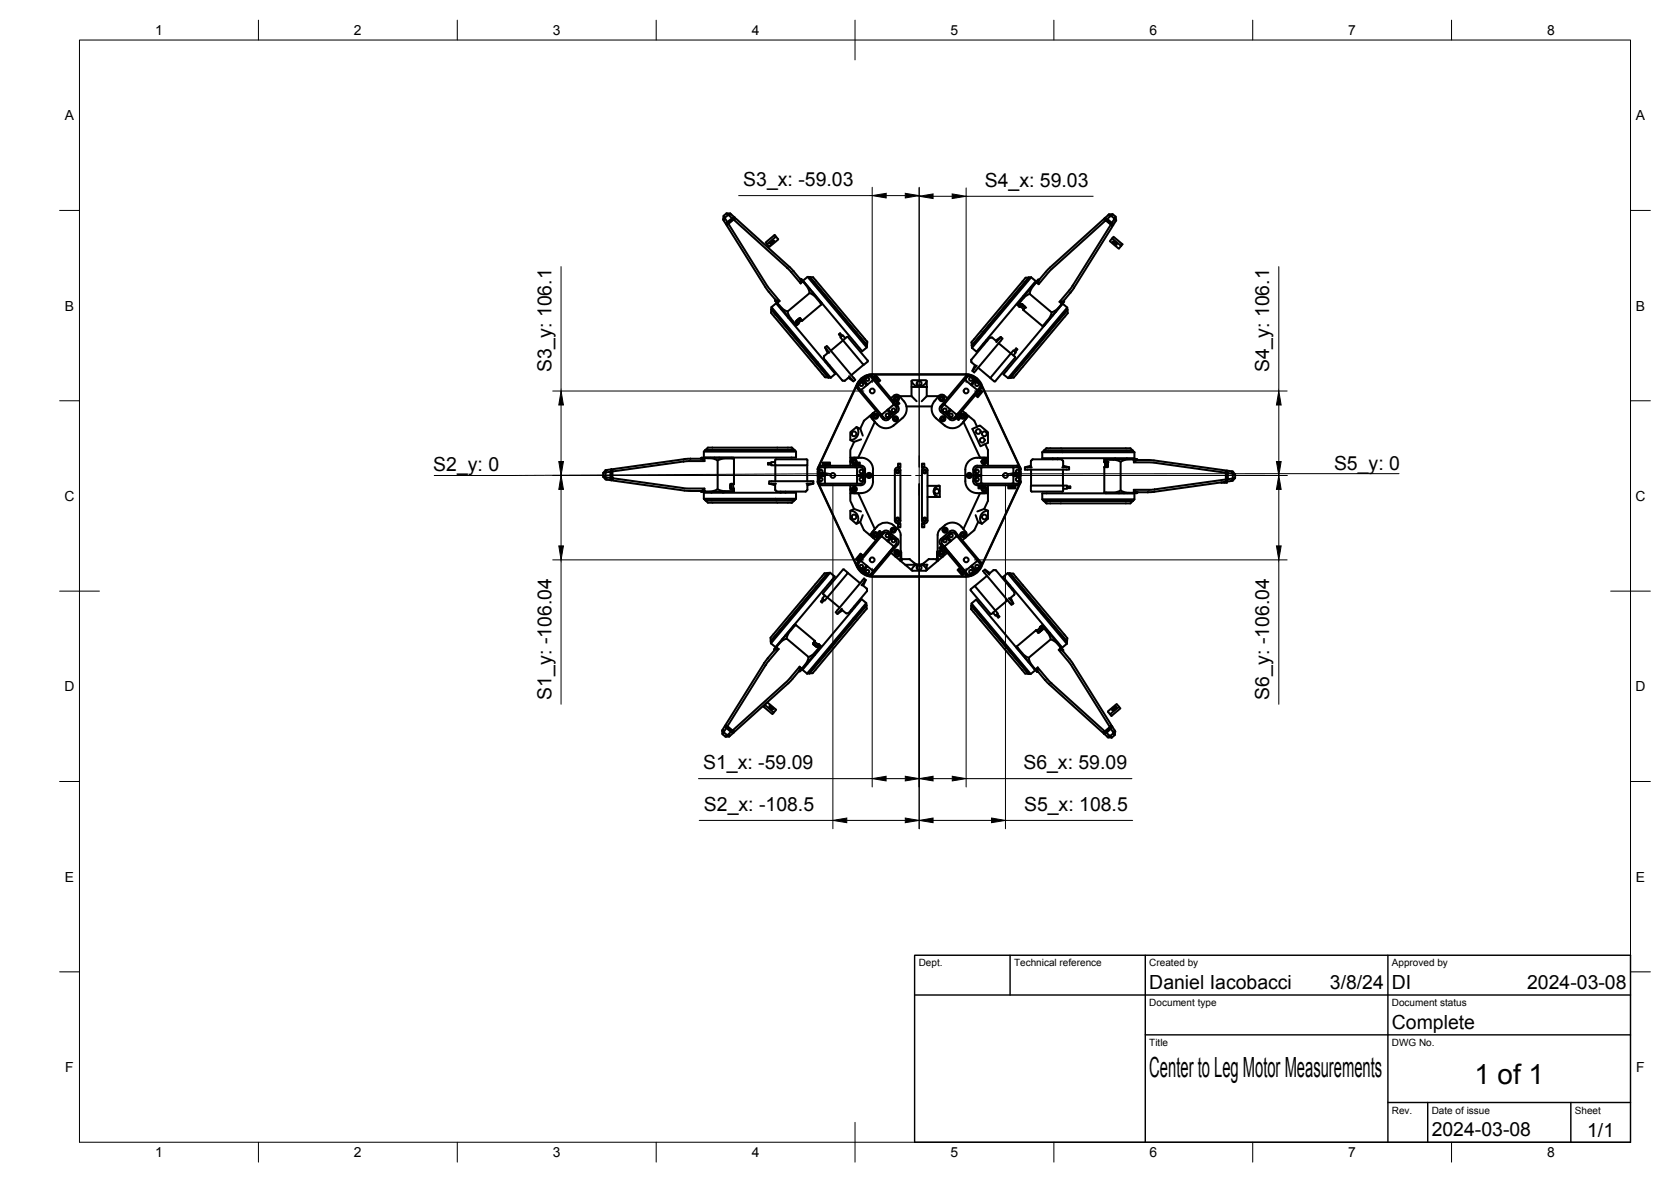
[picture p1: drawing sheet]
<svg xmlns="http://www.w3.org/2000/svg" width="420mm" height="297mm" viewBox="0 0 420 297" stroke-linecap="round" stroke-linejoin="round" font-family="sans-serif">
<!-- layer: Visible -->
<g fill="none" stroke="#000" stroke-width=".51">
<path d="M181.9 54.2l.3 .5 .9-.7 1 .8-1.2 1-.7-1.1-.2 .7M182.7 53.6l.4 .4 .7-.1 .9 .7M183 56.3l-.1 .5 9.6 15.5 2.7 3.3h.8M183.8 53.9l-.2-.3h-.9a1.79 1.79 0 0 0-.9 1.6l.8 1.2 .3-.6 .2 .2-.2 .5-.3-.1 .3 .3M184.1 54.8l.6-.2v.3l-.5 .2zM184.2 55.1l-1.1 .9M184.4 55.2l-1.2 1 9.7 15.7 3.1 3.8-.5 .4 .1 .3 1.5 1.4 .9 .5 5.6-4.7-.6-1.4-1.2-1.4M184.5 55h.6l14.4 13.1M184.5 55l-.1 .2 13.5 12.1M184.5 55l-1.5 1.3 .2-.1M184.7 54.6l.3 .4M184.7 54.9h.1"/>
<path d="M195.1 59.5l.5 .7-2.2 1.8-.9-1.1 2.3-1.9 .3 .5-2.2 1.8M277.5 55.2l.3-.4-.1 .3 .6 .2 .1-.3-.6-.2 1.1-.9 .9-.1 .7 .6 .1 1-.1 .2M277.9 55.2h-.5l-13.7 12.3-2.6 3.1 .1 .8M278 55.4l-.1-.2 1.6 1.3M278.3 55.3l1.1 .9M279.3 56.5l-1.3-1.1-13.7 12.3-3.1 3.7-.6-.4-.2 .1-1.2 1.6-.3 1.1 5.5 4.7 1.3-.7 1.2-1.5M279.4 56.2l.2-.2 .3 .6h-.3zM279.5 56.5h-.2l-9.6 15.3M279.5 56.5l.1 .6-9.6 15.2M279.6 56.6v.1M279.6 59.9l2.3 1.9 .3-.4-2.2-1.9-.9 1.1 2.1 1.8h.1l.6-.6M279.8 53.8l-.5 .4 .9 .8-.6 1-1.2-1 .9-.8-.7-.1"/>
<path d="M279.9 56.6l-.3 .3M280.5 54.4l-.3 .6 .3 .6-.6 1M193.9 77.8l11.5 13.6M193.9 77.8v.8l13.5 16.2 1.5 .1M194 77.2l1.1-1 .1 .1 12.1 14.4 2.7 3.3-1.1 .9M194 77.2l14.9 17.7M194 77.2l-.1 .6M194 60.7l.5-.2a.54 .54 0 0 1-.2 .6 .54 .54 0 0 1-.6 0zM194.3 60.8l-.2 .2M194.9 75.3l.6 .8M194.9 75.3v.3l.7 .9M194.9 75.3h.1"/>
<path d="M195.6 76.4l.8 1.1M196.4 77.5l3.5 4.1 .4 .2M196.4 77.5v.2M197.9 67.3h.1M197.9 67.3l3.4 3.9M198 78.3l.6 1.4 1.7 2.1M198.5 79.9h-.3M199.5 68.1h.1M199.5 68.1l1.9 2.2-.1 .9M201.1 80l.5 .5M201.2 70.1l.6 .7M201.2 70.1h.3l.7 .8"/>
<path d="M201.2 80h-.3l-.7 .9M201.2 80h.1M201.8 70.8l-.5 .4M202.1 70.9l4.4 5.2 .1 .4M203.1 69.6l-1.2 1 13.8 16.4 1.1 1.3 1.2-1M203.6 73.6l1.3 .9 1.7 2M203.6 72.6h.1M203.6 69.6l14.4 17.1M203.6 69.6h-.5l14.9 17.7v-.6M203.6 69.6l.9 .1 13.6 16.2-.1 .8M204.4 73.5h-.1M206.6 76.5l-4.8 4h-.2"/>
<path d="M255.9 76.7l.4 .3M256.3 77l.4-.6 .3 .1 .8 .7-.5 .6M256.4 77.1l.9 .6M256.9 76.4l-.5 .7-.1-.1M257 76.8l.2-.2 .3 .2M257.1 76.7l.3 .3zM257.3 77.8v.1M257.3 74.3l.1 .3M257.4 77.8l-.1 .1 4.8 4.1M257.5 76.9l-.1 .1M257.5 76.9h.1M257.8 77.1l-.5 .7"/>
<path d="M258.7 69.7l-11.4 13.7M258.7 69.7l-.8 .1-12 14.3-1.6 1.9v.9M258.9 73.8l-1.2 .7-1.8 2.2M259.2 72.1h.2M259.3 69.7l1.1 .9-13.8 16.5-1.1 1.3-1.1-1M259.3 69.7l-14.9 17.7M259.3 69.7h-.6M259.4 72.1l-3.6 4.3 .1 .3M260.4 71.1l-1 1M261.3 70.3l-.7 .7M261.3 70.3h-.3l-.7 .8M261.3 70.3h.1"/>
<path d="M264.4 78.5l-.6 1.5-1.7 2M264.7 79.2v.1M265.5 78.3h.1M266.8 76.5l-4.4 5.4-.3 .1M267.3 75.7l-.9 .2M267.5 75.5l-.6 .8M267.5 75.6l.1 .2-.7 .9M268.4 77.3l-1.2-1-.1 .1-12.1 14.4-2.7 3.3 1.2 .9M268.4 77.9l-14.4 17.1M268.4 77.9v-.6l-14.9 17.7h.5M268.4 77.9l.1 .8-13.6 16.2-.9 .1M269.7 71.8l-3.3 4 .5 .5"/>
<path d="M269.7 71.8h.1M270 72.4l-2.7 3.4M270 72.3v.1M279.9 60.7l.6 .2 .3 .6-.6-.2zM280.1 61l.3 .3M200.2 80.7l.4 .6M200.2 80.9l.5 .5M200.2 80.9h.1M200.4 80.4l.1 .1M200.5 80.5l.1 .1M200.6 81.3h.1M200.7 80.4l.2-.1-.3 .3z"/>
<path d="M200.7 81.4l-.4 .4M200.7 80.2l-.2 .2M200.7 80.2h.1M200.8 81.3h-.1M200.8 81.3l-.1 .1M200.8 80.2l.1 .2M201.2 80l.4 .5M201.5 80.5l-.7 .8M201.6 80.5h.1M205.4 91.4l2.9 3.5zM207.2 90l4.6 5.6 .5 .1M207.5 87.3l1 1.3"/>
<path d="M207.5 87.3l.4-.4 .1 .2 7 8.3-.4 .4-1.1-1.3M207.5 87.3l.6 1.4M207.8 90.8l-.2 .2M208.4 88.5l-1.1 .9-.2 .6M208.6 91.7l-.3 .2M211.8 84.4l-.6-.6-.3 .2 .5 .6M212 85.5l-3.1 2.6M212.6 85l-.7-.8-.6 .6 .6 .7M212.9 84.7l-1 .8 5.2 6.2 1-.8 .1-.3-5-5.9M212.9 84.7h.3M213.3 94.9l1.3 .9M213.6 94.7l-1.3 1"/>
<path d="M215.4 96.9l-9.6 20.5M215.5 96.5l-9.9 21.4M215.5 96.5a4.2 4.2 0 0 1 3.9-2.4l23.5-.1a4.3 4.3 0 0 1 3.9 2.5M215.9 96.5l-.2 .4a2.27 2.27 0 0 0 1 1.5l5.5 6.6M216.1 96.4l-.2 .1M216.9 95.7l1 1.1M217.1 91.7l-3 2.6M217.2 95.5l.9 1.1M217.7 95.1a.46 .46 0 0 1 .7-.2 .46 .46 0 0 1-.1 .8 .46 .46 0 0 1-.6-.4v-.2l-1.2 1a.46 .46 0 0 0-.4 .7 .46 .46 0 0 0 .7 .1 .46 .46 0 0 0-.1-.8h-.2M218.1 94.3l-1.4 .8-1 1.3M218.2 94.6l-.2 .2M218.2 94.6l.4-.1 .4 .2 5.7 6.8"/>
<path d="M219.6 94.8l.6-.5 1.1 1.3-.6 .5M219.7 95.6l-.3-.1-2.8 2.4v.3M219.8 95.1l.5-.4 .6 .8-.4 .3M220.1 94.8l.7 .8M224.8 99.4l-.8 .7M224.8 99.4a1.01 1.01 0 0 1 1.4 .1M226.2 99.5l1.1 1.3M226.2 99.6h3M229.2 95.7a2 2 0 0 0 1.9 1.4 2 2 0 0 0 1.9-1.4M229.2 95.7l.2-.1h3.4l.2 .1v1.5h-3.8zM229.2 97.2v2.4M229.2 99.5l1.3 1.3"/>
<path d="M233 99.6h3M233 97.2v2.4M233 99.5l-1.2 1.3M237.4 99.4l.8 .7M237.4 99.4a1.01 1.01 0 0 0-1.4 .1 4.2 4.2 0 0 0-1.7 3.8l.5 1.3 .5 .5M242.5 95.6l.3-.1 2.8 2.4M243.5 94.2h-24.8M244.1 94.6l.1 .2M244.1 94.6l-.5-.1-.4 .2-5.5 6.5a2.2 2.2 0 0 0-1 1.5l.4 .6M244.1 94.3l1.5 .8 1 1.3M244.2 94.8a.46 .46 0 0 0-.5 .5 .46 .46 0 0 0 .5 .4 .46 .46 0 0 0 .3-.6M244.2 94.4l2.3 1.9a1.01 1.01 0 0 1 .1 1.4l-6.4 7.6"/>
<path d="M244.2 90.9l.1 .2M244.2 90.4v.5M244.3 94.8l.2 .3M244.3 94.4a1.01 1.01 0 0 0-1.5 .1l-6.3 7.6M244.3 91.1l1.1 .9M244.3 86.9l.1 .5M244.6 95.1l1.2 1M245 95.5l-.9 1.1M245.2 91.8l-.7 1.4M245.3 95.7l-1 1.1M245.6 97.9l.1 .3M245.8 96.1a.46 .46 0 0 0-.6 .4 .46 .46 0 0 0 .5 .5 .46 .46 0 0 0 .4-.6"/>
<path d="M245.8 96.1l.3 .3M245.9 92.4l3.1 2.6M246.1 96.4l.2 .1M246.1 98.2l.5 .4-.6 .8-.5-.4M246.3 96.5l.2 .4-.1 .5-5.7 6.7M246.4 97.9l.6 .5-1.1 1.4-.7-.5M246.4 98.5l-.6 .8M246.7 96.5l9.9 21.4M246.8 96.9l9.6 20.5M247.2 86.4l.3 .1M247.3 83.4l-3 3.5M248 85.4l.2 .2"/>
<path d="M248.8 84.9l-4.6 5.5M248.8 84.9l.6-.1 1.3 1M251.1 86.3l3.1 2.5M251.6 84.7l-1.1 1.3M251.6 84.7l.5 .4-7.1 8.5-.5-.4 1.1-1.3M251.6 84.7l-1.2 .9M254.2 88.8l.6-.8 .6 .5-.6 .8M255 88.2l.6-.6 .2 .2-.5 .6M255.2 89.9v-.3l-1-.8-5.2 6.2 1 .8h.3l4.9-5.9M151.7 119.8l.5 .1v-1.2l1.3-.1v1.5l-1.3-.2 .4 .7M152.6 118.1l-.3 .1-.6 .7v.9l.6 .7 1.4 .2-.2-.6 .2-.1 .3 .5-.3 .2h.5M153.7 117.9l.2 .2-.2 .5h-.2z"/>
<path d="M153.7 117.9h.5M153.7 117.9l-1.1 .2-.4 .6-.5 .2M153.7 118.6v1.4M153.9 118.3v2.1l.1-.2M153.9 118.1h.1M177 113.5v1.5h23.2v-1.5M177.1 115.9h-4.5l-18.6 2.6-.1-.2M177.1 115.2h2l1.3 .5v7.3l-1 .4-2 .1-.3-.1v-.6l-4.8-.1-18.3-2.5v-1.7M177.1 115.2l-.9 .1M177.1 115.2v.7M177.1 115.9l-.6-.6h-4l-18.3 2.6-.3 .4M177.4 113.1h22.3"/>
<path d="M177.4 113.1l-.4 .4h23.2l-.5-.4M177.4 113.1l.6-.6h21.1l.6 .6M177.4 115.1l7-.1 .2 .2M177.5 115h-1.1l-.2 .2M179.6 115h.1M180.8 115h.1M184.6 115.2h-2.7l-1.5 .5M184.6 115.2v6.3l-.2 .1M193.9 116.3h-.8v.4h.8M194.9 115.6v1.3h8.1v-1.3M194.9 116.1h-1v.8h1v4M194.9 115.6l.2-.2h7.7l.2 .2"/>
<path d="M203 116.9v4M205.6 117.9v.1M205.6 117.9h.1M205.9 118.3l.2-.7 .4-.2h9.9l.4 .2 .2 .7M205.9 118.7v1.6a.47 .47 0 0 1 .7-.3 .47 .47 0 0 1 .1 .8 .47 .47 0 0 1-.7-.1M205.9 119.3h1.5M205.9 119.7h1.5M206.9 117v-.8h1.8v.8M207.3 116.6h1M207.3 117v-.6h1v.6M207.6 117.4l-.2 .2v3.7l.2 .2M213.8 116v1"/>
<path d="M214.4 117v-.8h1.8v.8M214.8 117v-.6h1v.6M214.8 116.6h1M215.1 116.6l-.3 .1M215.1 116.2a.35 .35 0 0 0-.3-.5 .35 .35 0 0 0-.3 .5M215.3 117.4l.2 .2M215.4 107.3a2 2 0 0 1 .2 2.1 2 2 0 0 1-1.8 1.2M215.4 116.2a.65 .65 0 0 0-.8-.8 .65 .65 0 0 0-.2 1.1M215.5 119.3h1.5M215.5 119.7h1.5M215.5 117.6v3.7M216.3 107.7l-.9-.4-1.6 1.3v2l1 .4-1 2.1v1.9"/>
<path d="M216.3 107.7l.6 1.8M216.5 110.4l-1.7 .6M216.5 115h-1.7a1.01 1.01 0 0 0-1 1M216.5 117h-9.9a1.01 1.01 0 0 0-1 1v2.9a1.01 1.01 0 0 0 1 1h9.9M216.5 117a1.01 1.01 0 0 1 1 1M216.5 115a2.99 2.99 0 0 1 3 3v2.9a2.95 2.95 0 0 1-3 3M217 118.3a.46 .46 0 0 0-.7-.1 .46 .46 0 0 0 0 .7 .46 .46 0 0 0 .7-.2v1.6a.46 .46 0 0 0-.7-.2 .46 .46 0 0 0 0 .7 .46 .46 0 0 0 .7-.1v.5l-.6 .3M217 118.1v.7M217.5 118v2.9M218.7 104.5l-1.5 1.2-.9 2M219.5 103.9l-.8 .6 1.3 1.5M219.5 103.8a1.01 1.01 0 0 0-.1 1.4"/>
<path d="M220 106l-4.2 9h-2v1M220.3 103.2l-.8 .7M223.1 103l.9 1.2M223.3 104.9l-.6 .3-.5-.3M223.4 102.8l.9 1.2M223.6 104.6a.46 .46 0 0 0-.4-.7 .46 .46 0 0 0-.5 .5 .46 .46 0 0 0 .6 .4M223.7 104.5l-.5 .4M224 104.2l-.4 .4M224.3 104l-.3 .2M224.4 100.5l.6-.5 1.2 1.4-.6 .5M224.6 100.8l.5-.4 .6 .8-.4 .4M224.7 101.5l.7 .8"/>
<path d="M224.7 101.5v.3l-2.9 2.3h-.3M224.8 103.6l-.5 .4M224.8 100.2a.65 .65 0 0 1 1-.6 .65 .65 0 0 1-.1 1.2M224.9 100.6l.2 .2M225 100.6l.6 .7M225.1 100.1a.35 .35 0 0 1 .6-.1 .35 .35 0 0 1-.2 .5M225.2 117.7a.71 .71 0 0 1 .8-.2 .71 .71 0 0 1 .4 .7v12.6a.71 .71 0 0 1-.7 .7 .71 .71 0 0 1-.7-.7v-12.6zM225.2 103.2l-.5 .5M225.4 102.3l.1 .4-.4 .6a.46 .46 0 0 0-.3-.7 .46 .46 0 0 0-.6 .5 .46 .46 0 0 0 .6 .4M225.7 102.1l-6.3-7.6a1.01 1.01 0 0 0-1.4-.1l-2.2 1.9a.98 .98 0 0 0-.2 1.4l6.4 7.6a1.03 1.03 0 0 0 1.4 .1l2.2-1.9M225.8 102.1a1.01 1.01 0 0 1-.2 1.4M225.8 116.5h.6v1h-.6z"/>
<path d="M226.9 105.1a5.8 5.8 0 0 1-4.1 2.5 2.99 2.99 0 0 1-2.3-1.1l-1.1-1.2M227.3 100.8a2.99 2.99 0 0 1-.4 4.3M227.9 102.1h6.4M231.8 116.5h.6v1h-.6zM232 117.7a.69 .69 0 0 1 .8-.2 .69 .69 0 0 1 .4 .7v12.6a.7 .7 0 0 1-.7 .7 .7 .7 0 0 1-.7-.7v-12.6zM235.3 105.1a5.8 5.8 0 0 0 4.1 2.5 2.99 2.99 0 0 0 2.4-1.1l1-1.2M236.5 102.1a1.01 1.01 0 0 0 .1 1.4l2.2 1.9a1.01 1.01 0 0 0 1.4-.1M237 103.2l.5 .5M237.1 103.3a.46 .46 0 0 1 .4-.6 .46 .46 0 0 1 .5 .4 .46 .46 0 0 1-.5 .4M237.4 103.6l.5 .4M237.6 101.5v.3M237.6 101.8l2.8 2.3h.3"/>
<path d="M237.9 104l.3 .2M238.2 104.2l.4 .4M238.5 104.5l.6 .4M238.7 104.6a.46 .46 0 0 1 .3-.7 .46 .46 0 0 1 .5 .5 .46 .46 0 0 1-.5 .4M238.9 102.8l-1 1.2M239.1 103l-.9 1.2M240.7 104.1l-.9 1h-.4l-.4-.2M241.3 104l.5 .4-.7 .7-.4-.4M241.6 103.7l.6 .5-1.2 1.4-.6-.5M241.6 104.2l-.1 .2M241.6 104.2l-.6 .8M242 103.2l.7 .7"/>
<path d="M242 104a.65 .65 0 0 1 .7 .9 .65 .65 0 0 1-1.2 0M242.1 104.3a.35 .35 0 0 1 .3 .5 .35 .35 0 0 1-.6-.1M242.3 106l4.1 9M242.7 103.9l2.3 1.8 .7 1.5M242.7 103.8a1.01 1.01 0 0 1 .2 1.4M243.5 104.5l-1.3 1.5M244.5 107.8l1.9-.9 2 1.7v2.7l-1.9 .8zM245 117.3l.7-.3h9.9a.97 .97 0 0 1 1 1v2.9a1.04 1.04 0 0 1-1 1h-9.9a1.01 1.01 0 0 1-1-1v-2.9zM245.2 118.7v1.6M245.2 119.3h1.5M245.2 119.7h1.5M245.2 118.1v.7"/>
<path d="M245.3 118.3a.46 .46 0 0 1 .7-.2 .46 .46 0 0 1 0 .7 .46 .46 0 0 1-.7-.1M245.8 117.4h9.9l.5 .2 .1 .4M245.8 117.4l-.4 .2-.2 .7M246.4 115h2v1M246.4 115h.1M246.9 117.4l-.2 .2v3.7l.2 .2M247.7 111.6l.7 1.5v1.9M248.4 116v1M248.4 116a.97 .97 0 0 0-1-1 4.1 4.1 0 0 0-4 1.1 5.8 5.8 0 0 0-.7 4.8 2.99 2.99 0 0 0 3 3M254.6 117.4l.2 .2v3.7l-.2 .2M254.8 119.3h1.5M254.8 119.7h1.5"/>
<path d="M256.3 118.7v1.6a.46 .46 0 0 0-.7-.2 .46 .46 0 0 0 0 .7 .46 .46 0 0 0 .7-.1M256.3 118v.3M256.6 117.9v.1M256.6 117.9h.1M259.2 117l-1.5 .4M259.2 118v4M259.4 117.4h-1.7v.6h11.1v-.6M262.1 113.7v1.5h23.1v-1.5M262.1 113.7h23.1M262.5 113.2h4.5M262.5 113.2l.6-.5h21.1l.6 .5M262.5 113.2l-.4 .5"/>
<path d="M264.7 115.2v.2M265.9 115.2v.2M267 113.2h17.8M267.1 117.4h1.7M267.3 115.8l-.5-.4h-7.1l-.5 .4v1.6M267.3 115.8v1.6M267.3 118v4M267.3 117l1.5 .4M277.7 115.6h2.6l1.5 .4M277.7 116.1v.1l.9-.1M277.7 115.6v.5M277.7 117.4v6.3"/>
<path d="M277.7 116v.1M277.7 116h.1M277.7 116l.8 .1 .1 1.1-.2 .2M277.7 116.2l.2 1.1M277.8 117.4h.6M277.8 117.4h-.1M278.4 116.5h.2v.4M278.4 116.9h.2M278.4 116.5v.4zM278.4 117.4h.1M278.6 117.3l-.8 .1M280.4 115.2l-.1 .1"/>
<path d="M283.3 115.2l.2 .1M283.5 115.3h-5.6l-.2 .3M283.5 115.3l1.3 .2M284.8 115.3h1.1l.2 .3M284.8 113.2l.4 .5M285.1 115.6h1M285.7 115.6l4.4 .1 17.9 2.5 .3 .4M285.7 115.6l-.6 .6M286.1 115.6h.1M308.1 118.3h.4l-.2 .2 .2 .4h.2l-.2-.6 1.4 .2 .7 .7v.9l-.6 .7-.4 .1M308.2 118.8l.1-.2v2.1M308.5 118.9v1.5"/>
<path d="M309.6 118.4l.4 .6-1.3-.1v1.5l1.3-.2v-1.2l.6 .2M153.9 120.4l.3 .4 18.5 2.5 3.8 .1 .6-.6M176.1 123.4h1M176.1 123.4l.3 .2h1.1M176.1 123.4h.1M177 125.3v-1.5h23.2v1.5M177 125.3h23.2M177 125.3l.4 .4M177.4 125.7h17.8M177.4 125.7l.6 .6h21.1l.6-.6M177.4 123.5l1.4 .1M178.8 123.6l.1 .2"/>
<path d="M180.4 123l1.4 .4h2.8M181.9 123.6l-.1 .2M183.7 122.9h.7M183.8 121.6l-.2 .1 .1 1.2 .8 .1M183.8 121.6h.1M183.8 121.6h.6M183.8 122.1h-.2v.4h.2M183.8 122.1v.4zM184.4 121.7l.1 1M184.4 122.9h.1M184.4 121.6l-.7 .1M184.5 122.8l-.1 .1"/>
<path d="M184.5 122.8l.1 .1M184.5 123h.1M184.6 123.4l-.2 .2h-5.6M184.6 122.9l-.1 .1M184.6 122.9v.5M184.6 121.5l-.2 .1M193.4 121.5h1.7M193.4 121.5v-.6h11.1v.6h-1.7M193.4 121.5l1.5 .4M194.9 121.5v1.6l.5 .4h7.2l.4-.4v-1.6M195.2 125.7h4.5M196.3 123.5v.3"/>
<path d="M197.5 123.5v.3M200.2 125.3l-.5 .4M204.5 121.5l-1.5 .4M205.6 121.1l9.9 21.3a4.3 4.3 0 0 0 3.9 2.5h23.5a4.3 4.3 0 0 0 3.9-2.5M205.6 121v.1M205.8 121.6l9.6 20.5M205.9 120.7l.2 .6 .4 .2M205.9 120.3v.4M206.5 121.5h9.9M213.8 122.9a1.01 1.01 0 0 0 1 1h1.7M213.8 122.9v1.1l2-.1 4.2 9M213.8 124v1.9l1 2-1 .5v2l1.5 1.2 1-.4"/>
<path d="M213.8 121.9v1M213.8 128.3a2 2 0 0 1 1.8 1.2 2 2 0 0 1-.3 2.1M214.8 127.9l1.7 .6M215.5 121.3l-.2 .2M216.3 131.2l.9 2 2.3 1.9M216.4 139.2l.6 .5-.6-.5-1.2 1.3 .6 .5M216.4 139.7l-.6 .8M216.9 139.7l-.2 .3-.4-.4-.7 .8 .5 .3M216.9 129.5l-.6 1.7M217 120.1v.7M217.5 120.9a1.01 1.01 0 0 1-1 1M219.5 135.1l.8 .7"/>
<path d="M220 133l-1.3 1.5M220.5 134.3a.35 .35 0 0 0-.6-.2 .35 .35 0 0 0 .2 .6M220.7 134a.65 .65 0 0 0-1.1 .1 .65 .65 0 0 0 .7 .9M220.8 134.5l-.2 .3M221.2 134l-.6 .8M221.5 134.9l-5.6 6.7-.2 .4 .4 .6M221.5 134.8h.3l2.8 2.4M221.5 134.2l-.4-.4-.7 .8 .5 .4-.2 .2M221.8 133.9l-.6-.5-1.2 1.4 .6 .5-.6-.5M223.1 133.9l.1 .2M223.1 133.9l-.7-.1-.9 1.1M223.1 134l.6 .5"/>
<path d="M223.2 134.1a.46 .46 0 0 0-.5 .5 .46 .46 0 0 0 .5 .4 .46 .46 0 0 0 .3-.6l.5 .4M223.7 138.6h.1M224 138.9l1.1 .9M224 134.8l.3 .2M224 134.8l-.9 1.1M224.3 135l.5 .4a.46 .46 0 0 0-.6 .4 .46 .46 0 0 0 .5 .5 .46 .46 0 0 0 .4-.6M224.3 135l-1 1.1M224.6 137.2l.1 .3M224.7 135.3l.5 .4M224.7 132l1 .9M224.7 132a2.99 2.99 0 0 0-4.2 .4l-1.1 1.3a.98 .98 0 0 0 .1 1.4M224.8 137.3l-5.1 6.1"/>
<path d="M225.1 139.8l1.4 1.2M225.1 135.7l.2 .1M225.3 135.8l.2 .4-.1 .5-6.4 7.5M225.6 135.4a1 1 0 0 1 .1 1.4l-6.3 7.6a1.01 1.01 0 0 1-1.4 .2l-2.2-1.9a1.01 1.01 0 0 1-.2-1.4l6.4-7.6a.99 .99 0 0 1 1.4-.2l2.2 1.9M225.7 132.9l.7 1.2 .1 4.3a1.13 1.13 0 0 1-1.4 1.4M225.8 131.5h.6v1h-.6zM226.4 138.6h.1M226.5 138.6v2.4M226.5 138.6l.1 .2v1.5l-.3 .2M231.8 131.5h.6v1h-.6zM233.2 122.1h3.1v2.8h-3.1M235.7 138.7l-.1 1.6"/>
<path d="M235.8 138.6v2.4l2.4-2.1M235.8 138.6v2.4l-3 2.4h-3.4l-1.8-1.5h5.4M235.8 134.5v3.9M235.8 138.6l-.1 .1M235.8 138.6h.1M235.8 138.4a1.14 1.14 0 0 0 1.3 1.4M236.2 122.1a1.41 1.41 0 0 0-1.4 1.4 1.41 1.41 0 0 0 1.4 1.4M236.5 132.9l-.5 .5-.2 1M236.6 138.2a.65 .65 0 0 0-.3 1.1 .65 .65 0 0 0 1.1-.3M236.7 137.8l.7 .7M236.8 137.2l-.6 .5 1.1 1.4 .6-.5M236.8 138.5a.35 .35 0 0 0-.4 .3 .35 .35 0 0 0 .3 .4 .35 .35 0 0 0 .4-.4"/>
<path d="M236.9 135.8l-.1 .6 .8 1.1M237 137.5l-.4 .4 .6 .7 .5-.3M237.1 135.7l-.2 .1M237.4 137.3l5.1 6.1M237.5 135.4a.46 .46 0 0 1 .5 .4 .46 .46 0 0 1-.5 .5 .46 .46 0 0 1-.3-.6M237.5 132l-1 .9M237.5 132a2.99 2.99 0 0 1 4.3 .4l1 1.3M237.6 135.3l-.6 .4M237.6 137.5l.1 .2M237.9 135l-.5 .4M237.9 135l1 1.1M238.2 134.8l-.3 .2"/>
<path d="M238.2 134.8l.9 1.1M238.5 138.6h.1M239 134.1a.46 .46 0 0 1 .6 .5 .46 .46 0 0 1-.6 .4 .46 .46 0 0 1-.3-.6l-.5 .4M239.1 134l-.5 .5M239.2 133.9l-.2 .2M239.2 133.9l.4-.1 .4 .2 6.4 7.6 .1 .4-.4 .6M240.2 133.7l6.4 7.6a1.01 1.01 0 0 1-.1 1.4l-2.3 1.9M240.2 133.7a.98 .98 0 0 0-1.4-.1l-2.2 1.8a1.03 1.03 0 0 0-.1 1.4l6.3 7.6a1.01 1.01 0 0 0 1.5 .2M240.7 134.8h-.3l-2.8 2.4v.3M242.7 135.1l-.7 .7M242.9 133.7a1.01 1.01 0 0 1-.2 1.4M245.2 120.7l.2 .6 .4 .2"/>
<path d="M245.2 120.1v.7M245.3 120.3a.46 .46 0 0 1 .7-.2 .46 .46 0 0 1 0 .7 .46 .46 0 0 1-.7-.1M245.3 129.5l.6 1.7M245.8 121.5h9.9M245.9 131.2l-.9 2-2.3 1.9M246 121.9v.8h1.8v-.8M246.4 121.9v.6h1v-.6M246.4 122.3h1M247.4 122.3h-.2M247.5 127.9l-1.8 .6M247.5 127.9l.9 .5M247.7 122.7a.35 .35 0 0 1-.3 .6 .35 .35 0 0 1-.3-.6"/>
<path d="M247.8 122.4a.65 .65 0 0 1-.2 1.1 .65 .65 0 0 1-.8-.8M248.4 122.9v1.1l-2-.1-4.2 9.1M248.4 124v1.9l-.9 2M248.4 128.4v2l-1.5 1.2-1-.4M248.4 121.9v1M248.4 128.3a2 2 0 0 0-1.8 1.2 2 2 0 0 0 .3 2.1M248.4 122.9a1.01 1.01 0 0 1-1 1h-1.7M253.5 121.9v.8h1.8v-.8M253.9 122.3h1M253.9 121.9v.6h1v-.6M256.3 120.3v.4M256.3 120.7v.2"/>
<path d="M256.3 120.9l-.1 .4-.5 .2M256.4 121.6l-9.6 20.5M256.6 121.1l-9.9 21.4M256.6 121v.1M259.2 122h8.1v1.3l-.2 .2h-7.7l-.2-.2zM262.1 125.5v-1.5h23.1v1.5M262.5 125.9h22.3M262.5 125.9l-.4-.4h23.1l-.4 .4M262.5 125.9l.6 .6h21.1l.6-.6M267.3 122h1v.8h-1M268.3 122.2h.8v.4h-.8M277.7 123.7l.2 .2h6.9"/>
<path d="M281.4 123.9v.1M281.8 123.3l-1.6 .4h-2.5M282.6 123.9v.1M285.1 123.1v.6M285.1 123.1l.6 .6M286 123.7h-.9M286 123.7l-.2 .2h-1M290.1 123.6l-4.4 .1M290.1 123.6h.1M307.1 121.2l.8 .1M308.1 121h.4M308.2 120.5v-1.7l-18.4-2.6h-4.7v-.6l-.3-.1-1.9 .1-1.1 .4v7.3l1.4 .5 1.9-.1"/>
<path d="M308.3 120.8h.1M308.3 120.7l-.1-.2-18.2 2.5-4.9 .1M308.3 120.7l-.3 .4-17.9 2.5M308.5 120.4h.2l-.2 .6-.2-.2zM308.5 121v.3h-.6v-.2M310.6 120.1l-.6 .1-.4 .7-1.1 .1M197.5 159.7h.1M200 157l-.3 .1-4.3 5.3M200 157l-1.6 2-.6 1.5M200 157l4.9 4-.1 .2M206.9 150.5l-.5 .7 .3 .2 .5-.6M207 149.3v-.3l4.9-5.9h.3l1 .9-5.2 6.2-1-.9"/>
<path d="M207.4 149.7l-.6 .7 .5 .5 .7-.7M208 150.1l3.1 2.6M208.2 144l-14.4 17.1M208.2 144l.5-.1-14.9 17.8v-.6M208.2 144l-1 .2-13.5 16.1 .1 .8M208.7 143.9l1.2 1-14.3 17-.6 .7-1.2-.9M211.7 153l-1.1 1.3M211.8 153.4l-1.2 .9M213.2 144l3.1 2.6M214 153.3l.2 .2M214.7 152.4l.3 .2M214.9 155.6l-11.4 13.6"/>
<path d="M215.7 142.6l1 1.2 1.4 .8M216.4 143.2l.9 .8M216.4 142.9l1.2 1M216.5 142.8a.46 .46 0 0 0 .5-.5 .46 .46 0 0 0-.7-.3 .46 .46 0 0 0 0 .7l.1 .1M216.6 140.8v.2M216.6 141l2.8 2.4M216.6 147.1l1.1-1.3-.4-.4-7.2 8.4 .5 .5M216.7 146.9l1.3 1v.7M217.7 145.8l-.7 1.4M217.8 151.5l-1.2-.8-14.7 17.5-.1 .1 1.1 1M217.8 151.5l-14.9 17.8M217.8 151.5l.1 .6"/>
<path d="M217.9 152.1l-3 3.5M217.9 152.1v.9l-13 15.5-.6 .7h-.8M217.9 142.1l-1 1.2M218 144.2l.6 .2 .4-.2M218 148.6l-4.7 5.5h-.5l-1.3-1M218.1 142.3l-.9 1.2M218.7 144.8h24.8M219.7 143.4h-.3M219.7 143.4v.1M226.5 141l1.1 .9M226.6 140.3l.2 .2-.1 .3M226.8 140.5l1.9 .1a2.98 2.98 0 0 0 2.9 1.3l.8-.5 1.1-.9h1.9"/>
<path d="M230.5 141.9l-.7 .4-.6 1M231.7 141.9l.7 .4 .6 1v-1.4M233 141.9h.2M235.9 140.5l-.3-.2-.2 .2 .2 .3M241.3 143.3l.7 .7M241.4 142.7l-.6 .5 1.1 1.4 .6-.5M241.6 143l-.4 .4 .6 .8 .5-.4M242.3 143.2l.9 1M242.5 143.4l.1 .1M244.1 142.3l.9 1.2M244.2 152.2l14.4 17.1M244.2 152.2l.1-.6 14.9 17.8-.6-.1"/>
<path d="M244.2 152.2v.9l.9 1.1 12.7 15.1h.8M244.3 144.1a.46 .46 0 0 0 .2-.7 .46 .46 0 0 0-.7 .1 .46 .46 0 0 0 .4 .6l-.3 .3-.7-.2M244.3 151.6l1.2-.8 14 16.6 .8 1-1.1 1M244.3 142.1l1 1.2M245.7 140.8l-.1 .2-2.8 2.4h-.3M245.8 142.9l-1.2 1M245.8 143.2l-.9 .8M246.6 142.6l-1 1.2-1.5 .8M247.6 143.1l1.3 .9M248.2 144.7l-3.1 2.6M248.8 144.4l-1.2-1.3-.4 .4 7.1 8.5 .5-.4M249.3 154.3l-.3-.1-4.9-5.8v-.3l1-.9 5.2 6.2-1 .9"/>
<path d="M249.8 143.3l-1.2 1M249.8 143.3h.5M250.3 153.4l.6 .8-.5 .5-.7-.7M250.3 143.3l4.7 5.5M250.8 154.3l.5 .6-.3 .3-.5-.6M253.3 150.8l-3 2.6M253.4 144l-1.2 1 .7 .9 14.2 16.8 1.1-.9M253.4 144l14.8 17.8M253.4 144l1.4 .2 13.6 16.2-.1 .8M253.7 150.3l1.1 1.3M253.9 147l-.2 .2M253.9 144.1l2.9 3.5z"/>
<path d="M254.1 150.2l.7 1.4M254.7 147.9l-.3 .2M255.1 148.8l-.1 .6-1.2 1.1M256.8 147.6l11.5 13.6M260.5 158.4h.1M260.6 158.4v.1M260.6 158.4l.6 .6M260.6 158.5l-.1-.1-4.9 4.1M260.6 158.5l.4 .4M261 158.9v.1M261.3 158.6l.2 .2M261.5 158.4l.2-.1-.4 .3z"/>
<path d="M261.5 157.7l-.8 .8M261.5 157.7l.5 .5M261.5 157.5l.6 .7-.8 .7-.3 .1M261.5 157.5v.2M261.7 158.4l.1 .1M261.8 158.5l-.3 .2M261.9 157.2l1.7 2 .6 1.5M261.9 157.2l.3 .1 3.6 4.2M261.9 157.2l-.4 .3M264 159.1h-.3M192.8 176.6l-.5 .6M192.9 176.5l2.3 1.9-1 1.1-2.2-1.9 .3-.4 2.3 1.9"/>
<path d="M193.5 177.5l.6 .1 .3 .6-.7-.2zM193.8 177.7l.3 .2M195.3 162.7l1.1-1.4 1.4-.8 5.5 4.6-.3 1.1-1.2 1.6-.3 .2-.4-.5-3.2 3.7-13.7 12.4-1.3-1.1M195.3 162.7l.5 .4M195.3 162.3l-.7 .8 .1 .4 .6-.8M195.8 163.1l-2.9 3.5-10 15.9h-.2M195.8 163.1l-.9 .1-2.6 3.2-9.7 15.5 .1 .6M196.7 160.6h.1M200.9 168.7h.1M201.1 167.5v.9l-2.9 3.3-13.4 12.1h-.5M201.5 168l-.6 .7M201.9 167.8l-.7 .9h-.3"/>
<path d="M202.8 166.8l-1 1M202.8 166.8h.2M203.5 169.2l-.6 .1M204.4 161.7l.8 .8h.3M204.4 161.7h.1M204.4 161.7l.5-.5-.5 .6M204.7 162.1l.3 .2M204.8 164.4l.1 .2M204.8 162l-.1 .1M204.9 161.9l.3 .3zM204.9 161.3l.9 .6M204.9 161.1v.1"/>
<path d="M205.1 162.2l-.1 .2M205.5 162.5h.1M205.8 161.9v.1M205.8 161.9h.1M205.8 162l-.5 .6M205.8 162h.1M205.9 161.9l.1 .1M205.9 161.9l.4 .4M206 162l-.5 .5M206 162h.1M206.3 162.3l-1.7 2-1.3 .8M206.3 162.3v.3l-3.5 4.2"/>
<path d="M255.6 162.5v.3l4.6 5.2M255.6 162.5l1.7 2 1.3 .8M257.9 165.5h.1M258.7 166.4h-.1M260.1 168l.6 .9h.3M260.4 168.2l.5-.4 3.1 3.5 13.8 12.5-.1 .2M260.4 168.2l-1.3-1.5-.5-1.4 5.6-4.6 1 .5 1.4 1.4 .1 .3-.5 .4 3.2 3.9 9.7 15.5-1.3 1.1M260.4 168.2l.7 .7M260.9 167.7v.9l2.6 3 13.7 12.4h.5M265.8 161.5l.8 1.1M265.9 161.3l-.1 .2M266.2 163.3l.9 .1 2.5 3.1 9.8 15.6-.1 .6"/>
<path d="M266.6 162.5l.8 .9-.1 .2M266.7 162.9l.6 .7M267.3 163.6v.1M268.3 161.2l-.1 .6M279.9 177.8l.5-.2a.54 .54 0 0 1-.1 .7 .54 .54 0 0 1-.7 0zM280.2 177.9l-.3 .2M281.4 177.6l-2.3 1.9 .4 .4 2.2-1.9-.9-1.1-2.2 1.8 .5 .8M181.7 183.4l-.2 .2 .2 .9 .7 .6h.9l1.1-1-.6-.2 .1-.2 .5 .1v.3l.3-.3M182.3 182.4l.3-.1 .2 .5-.2 .2zM182.3 182.4l-.6 1 .2 .6-.2 .5M182.6 182l-.3 .4M182.6 182.3h.1"/>
<path d="M182.7 182.5l1.6 1.3-.1-.2M182.8 182.8l1.1 .9M183.6 184.9l-.7-.1 .9-.9-1.2-.9-.7 1 1 .8-.5 .3M277.3 184l.2 .3M277.5 184v.1M277.5 184.1l.5-.2 .2 .2-.7 .2zM277.5 184.3l.9 .8 .7-.1 .4 .3M278.4 185.1l.3 .2h.8M279.1 182.7h.2l-1.6 1.3M279.1 183l-1.1 .9M279.4 182.2l.3 .4-.3-.1M279.4 182.5l-.3 .5 .3 .1 .3-.5 .7 1.2-.1 .9-.7 .6"/>
<path d="M280.3 183.5l-.3 .7-.6-1.1-1.2 1 .9 .9 .9-.8 .3 .5"/>
<circle cx="194.1" cy="60.9" r=".19"/>
<circle cx="280.3" cy="61.1" r=".19"/>
<circle cx="219.3" cy="98.3" r=".6"/>
<circle cx="231.1" cy="96.3" r=".6"/>
<circle cx="242.9" cy="98.3" r=".6"/>
<circle cx="206.4" cy="118.5" r=".46"/>
<circle cx="209.4" cy="119.5" r=".6"/>
<circle cx="214.7" cy="109" r=".6"/>
<circle cx="218.5" cy="119.5" r=".35"/>
<circle cx="218.5" cy="119.5" r=".65"/>
<circle cx="220.1" cy="104.6" r=".35"/>
<circle cx="220.1" cy="104.6" r=".65"/>
<circle cx="225.2" cy="105.2" r=".35"/>
<circle cx="225.2" cy="105.2" r=".65"/>
<circle cx="225.7" cy="118.5" r=".46"/>
<circle cx="225.7" cy="118.5" r=".35"/>
<circle cx="232.5" cy="118.5" r=".46"/>
<circle cx="232.5" cy="118.5" r=".35"/>
<circle cx="236.8" cy="100.2" r=".35"/>
<circle cx="236.8" cy="100.2" r=".65"/>
<circle cx="237.1" cy="105.2" r=".35"/>
<circle cx="237.1" cy="105.2" r=".65"/>
<circle cx="243.7" cy="119.5" r=".35"/>
<circle cx="243.7" cy="119.5" r=".65"/>
<circle cx="246" cy="108.4" r=".6"/>
<circle cx="247" cy="110.6" r=".6"/>
<circle cx="247.4" cy="116" r=".35"/>
<circle cx="247.4" cy="116" r=".65"/>
<circle cx="247.5" cy="109" r=".6"/>
<circle cx="252.8" cy="119.5" r=".6"/>
<circle cx="255.9" cy="118.5" r=".46"/>
<circle cx="214.7" cy="129.9" r=".6"/>
<circle cx="214.8" cy="122.9" r=".35"/>
<circle cx="214.8" cy="122.9" r=".65"/>
<circle cx="224.6" cy="133.2" r=".65"/>
<circle cx="224.6" cy="133.2" r=".35"/>
<circle cx="225.5" cy="138.8" r=".65"/>
<circle cx="225.5" cy="138.8" r=".35"/>
<circle cx="225.7" cy="130.5" r=".46"/>
<circle cx="225.7" cy="130.5" r=".35"/>
<circle cx="232.5" cy="130.5" r=".46"/>
<circle cx="232.5" cy="130.5" r=".35"/>
<circle cx="235.6" cy="123.5" r=".6"/>
<circle cx="237.6" cy="133.2" r=".35"/>
<circle cx="237.6" cy="133.2" r=".65"/>
<circle cx="242.1" cy="134.3" r=".35"/>
<circle cx="242.1" cy="134.3" r=".65"/>
<circle cx="247.5" cy="129.9" r=".6"/>
<circle cx="218.1" cy="143.7" r=".46"/>
<circle cx="219.3" cy="140.7" r=".6"/>
<circle cx="231.1" cy="142.7" r=".6"/>
<circle cx="242.9" cy="140.7" r=".6"/>
<circle cx="245.7" cy="142.4" r=".46"/>
<circle cx="193.9" cy="177.9" r=".19"/>
<circle cx="280.1" cy="178.1" r=".2"/>
</g>
<g fill="#000">
<circle cx="184.1" cy="54.8" r=".25"/>
<circle cx="279.6" cy="56" r=".25"/>
<circle cx="256.7" cy="76.4" r=".25"/>
<circle cx="256.8" cy="76.4" r=".25"/>
<circle cx="257.8" cy="77.3" r=".25"/>
<circle cx="200.2" cy="80.8" r=".25"/>
<circle cx="216.1" cy="96.4" r=".25"/>
<circle cx="216.5" cy="96.1" r=".25"/>
<circle cx="217.7" cy="95.1" r=".25"/>
<circle cx="218" cy="94.8" r=".25"/>
<circle cx="244.2" cy="94.8" r=".25"/>
<circle cx="245.7" cy="96.1" r=".25"/>
<circle cx="246.1" cy="96.4" r=".25"/>
<circle cx="153.5" cy="118.6" r=".25"/>
<circle cx="205.9" cy="118.7" r=".25"/>
<circle cx="205.9" cy="118.3" r=".25"/>
<circle cx="217" cy="118.7" r=".25"/>
<circle cx="217" cy="118.3" r=".25"/>
<circle cx="223.2" cy="104.8" r=".25"/>
<circle cx="223.6" cy="104.6" r=".25"/>
<circle cx="224.8" cy="103.6" r=".25"/>
<circle cx="237.4" cy="103.6" r=".25"/>
<circle cx="238.7" cy="104.6" r=".25"/>
<circle cx="239" cy="104.8" r=".25"/>
<circle cx="245.2" cy="118.3" r=".25"/>
<circle cx="245.2" cy="118.7" r=".25"/>
<circle cx="256.3" cy="118.3" r=".25"/>
<circle cx="256.3" cy="118.7" r=".25"/>
<circle cx="278.5" cy="116.1" r=".25"/>
<circle cx="183.7" cy="122.9" r=".25"/>
<circle cx="205.9" cy="120.3" r=".25"/>
<circle cx="205.9" cy="120.7" r=".25"/>
<circle cx="216.7" cy="140" r=".25"/>
<circle cx="217" cy="120.7" r=".25"/>
<circle cx="217" cy="120.3" r=".25"/>
<circle cx="220.9" cy="135" r=".25"/>
<circle cx="223.2" cy="134.1" r=".25"/>
<circle cx="223.6" cy="134.4" r=".25"/>
<circle cx="224.8" cy="135.4" r=".25"/>
<circle cx="225.1" cy="135.7" r=".25"/>
<circle cx="237.1" cy="135.7" r=".25"/>
<circle cx="238.7" cy="134.4" r=".25"/>
<circle cx="239" cy="134.1" r=".25"/>
<circle cx="245.2" cy="120.3" r=".25"/>
<circle cx="245.2" cy="120.7" r=".25"/>
<circle cx="256.3" cy="120.3" r=".25"/>
<circle cx="256.3" cy="120.7" r=".25"/>
<circle cx="308.7" cy="120.4" r=".25"/>
<circle cx="216.1" cy="142.6" r=".25"/>
<circle cx="216.4" cy="143.2" r=".25"/>
<circle cx="216.5" cy="142.9" r=".25"/>
<circle cx="216.7" cy="143.5" r=".25"/>
<circle cx="217" cy="143.7" r=".25"/>
<circle cx="217.3" cy="144" r=".25"/>
<circle cx="217.7" cy="143.9" r=".25"/>
<circle cx="218" cy="144.2" r=".25"/>
<circle cx="244.2" cy="144.2" r=".25"/>
<circle cx="244.6" cy="143.9" r=".25"/>
<circle cx="244.9" cy="144" r=".25"/>
<circle cx="245.2" cy="143.7" r=".25"/>
<circle cx="245.5" cy="143.5" r=".25"/>
<circle cx="245.8" cy="142.9" r=".25"/>
<circle cx="245.8" cy="143.2" r=".25"/>
<circle cx="246.1" cy="142.6" r=".25"/>
<circle cx="261.6" cy="157.5" r=".25"/>
<circle cx="262" cy="158.2" r=".25"/>
<circle cx="205.4" cy="162.5" r=".25"/>
<circle cx="182.6" cy="183" r=".25"/>
<circle cx="278.2" cy="184.1" r=".25"/>
</g>
<!-- layer: BORDER -->
<g fill="none" stroke="#000" stroke-width=".25">
<path d="M20 10.1h390v276.9h-390zM65 5.1v5M115 5.1v5M165 5.1v5M215 5.1v10M265 5.1v5M315 5.1v5M365 5.1v5M15 52.9h5M410 52.9h5M15 100.7h5M410 100.7h5"/>
<path d="M15 148.6h10M405 148.6h10M15 196.4h5M410 196.4h5M15 244.2h5M410 244.2h5M65 287v5M115 287v5M165 287v5M215 282.1v9.9M265 287v5M315 287v5"/>
<path d="M365 287v5"/>
</g>
<!-- layer: TITLEBLOCK -->
<path d="M230 240.1h180v46.9h-180zM230 250h180M254 240.1v9.9M288 240.1v46.9M349 240.1v46.9M288 260.1h122M349 277.1h61M359 277.1v9.9M395 277.1v9.9" fill="none" stroke="#000" stroke-width=".36"/>
<!-- layer: Smart Centers -->
<path d="M215.9 119.5h12.5M230.2 119.5h1.8M231.1 114.5v9.9M233.8 119.5h12.6" fill="none" stroke="#000" stroke-width=".25"/>
<!-- layer: FD_Dimensions -->
<g fill="none" stroke="#000" stroke-width=".25">
<path d="M185.7 49.2h33.6M219.3 47.1v49.1M222.8 49.2h4.8M231.1 47.1v70.3M234.6 49.3h4.8M242.9 47.2v49M242.9 49.3h32M141.1 67v31.3M321.5 67v31.3M139 98.3h78.2M245 98.3h78.6M139 119.5h90"/>
<path d="M141.1 101.8v14.2M233.2 119.5h90.4M321.5 101.8v14.2M141.1 123v14.2M209.4 121.6v86.7M231.1 121.6v86.7M252.8 121.6v86.7M321.5 123v14.2M139 140.7h78.2M141.1 140.7v36.3M219.3 142.8v55M242.9 142.8v55"/>
<path d="M245 140.7h78.6M321.5 140.7v36.3M175.6 195.7h43.7M222.8 195.7h4.8M234.6 195.7h4.8M242.9 195.7h41.7M175.8 206.2h33.6M212.9 206.2h14.7M234.6 206.2h14.7M252.8 206.2h32"/>
</g>
<g fill="#000" stroke="#000" stroke-width=".25">
<path d="M219.3 49.2l3.5-.6v1.1zM227.6 48.6l3.5 .6-3.5 .5zM231.1 49.3l3.5-.6v1.2zM239.4 48.7l3.5 .6-3.5 .6zM140.5 116h1.2l-.6 3.5zM141.1 98.3l.6 3.5h-1.2zM321 116h1.1l-.6 3.5zM321.5 98.3l.6 3.5h-1.1zM141.1 119.5l.6 3.5h-1.2zM140.5 137.2h1.2l-.6 3.5zM321.5 119.5l.6 3.5h-1.1zM321 137.2h1.1l-.6 3.5z"/>
<path d="M219.3 195.7l3.5-.6v1.1zM227.6 195.1l3.5 .6-3.5 .5zM231.1 195.7l3.5-.6v1.1zM239.4 195.1l3.5 .6-3.5 .5zM209.4 206.2l3.5-.6v1.1zM227.6 205.6l3.5 .6-3.5 .5zM231.1 206.2l3.5-.6v1.1zM249.3 205.6l3.5 .6-3.5 .5z"/>
</g>
<!-- layer: Leaders -->
<path d="M205.5 118.5l3.5 .5-3.5 .7zM253.2 119.1l3.6-.6v1.1z" fill="#000" stroke="#000" stroke-width=".25"/>
<path d="M205.5 119.1l-96.3 .4M351.8 119l-95 .1" fill="none" stroke="#000" stroke-width=".25"/>
<g font-size="7">
<text x="289" y="270.6">Center to Leg Motor Measurements</text>
<text x="370.7" y="272.3">1 of 1</text>
</g>
<g font-size="4.9">
<text x="186.9" y="46.8">S3_x: -59.03</text>
<text x="247.6" y="47">S4_x: 59.03</text>
<text x="138.6" y="93.6" transform="rotate(-90 138.6 93.6)">S3_y: 106.1</text>
<text x="319.1" y="93.6" transform="rotate(-90 319.1 93.6)">S4_y: 106.1</text>
<text x="108.9" y="118.5">S2_y: 0</text>
<text x="335.4" y="118">S5_y: 0</text>
<text x="138.6" y="175.8" transform="rotate(-90 138.6 175.8)">S1_y: -106.04</text>
<text x="319.1" y="175.8" transform="rotate(-90 319.1 175.8)">S6_y: -106.04</text>
<text x="176.8" y="193.3">S1_x: -59.09</text>
<text x="257.3" y="193.3">S6_x: 59.09</text>
<text x="177" y="203.8">S2_x: -108.5</text>
<text x="257.5" y="203.8">S5_x: 108.5</text>
<text x="289" y="248.5">Daniel Iacobacci</text>
<text x="334.4" y="248.5">3/8/24</text>
<text x="350" y="248.5">DI</text>
<text x="384" y="248.5">2024-03-08</text>
<text x="350" y="258.6">Complete</text>
<text x="360" y="285.5">2024-03-08</text>
<text x="399.1" y="285.7">1/1</text>
</g>
<g font-size="3.5">
<text x="39" y="8.8">1</text>
<text x="89" y="8.8">2</text>
<text x="139" y="8.8">3</text>
<text x="189" y="8.8">4</text>
<text x="239" y="8.8">5</text>
<text x="289" y="8.8">6</text>
<text x="339" y="8.8">7</text>
<text x="389" y="8.8">8</text>
<text x="16.3" y="30.2">A</text>
<text x="411.3" y="30.2">A</text>
<text x="16.3" y="78">B</text>
<text x="411.3" y="78">B</text>
<text x="16.2" y="125.9">C</text>
<text x="411.2" y="125.9">C</text>
<text x="16.2" y="173.7">D</text>
<text x="411.2" y="173.7">D</text>
<text x="16.3" y="221.6">E</text>
<text x="411.3" y="221.6">E</text>
<text x="16.4" y="269.4">F</text>
<text x="411.4" y="269.4">F</text>
<text x="39" y="290.8">1</text>
<text x="89" y="290.8">2</text>
<text x="139" y="290.8">3</text>
<text x="189" y="290.8">4</text>
<text x="239" y="290.8">5</text>
<text x="289" y="290.8">6</text>
<text x="339" y="290.8">7</text>
<text x="389" y="290.8">8</text>
</g>
<g font-size="2.5">
<text x="231" y="242.9">Dept.</text>
<text x="255" y="242.9">Technical reference</text>
<text x="289" y="242.9">Created by</text>
<text x="350" y="242.9">Approved by</text>
<text x="289" y="252.8">Document type</text>
<text x="350" y="252.8">Document status</text>
<text x="289" y="262.9">Title</text>
<text x="350" y="262.9">DWG No.</text>
<text x="350" y="279.9">Rev.</text>
<text x="360" y="279.9">Date of issue</text>
<text x="396" y="279.9">Sheet</text>
</g>
</svg>
